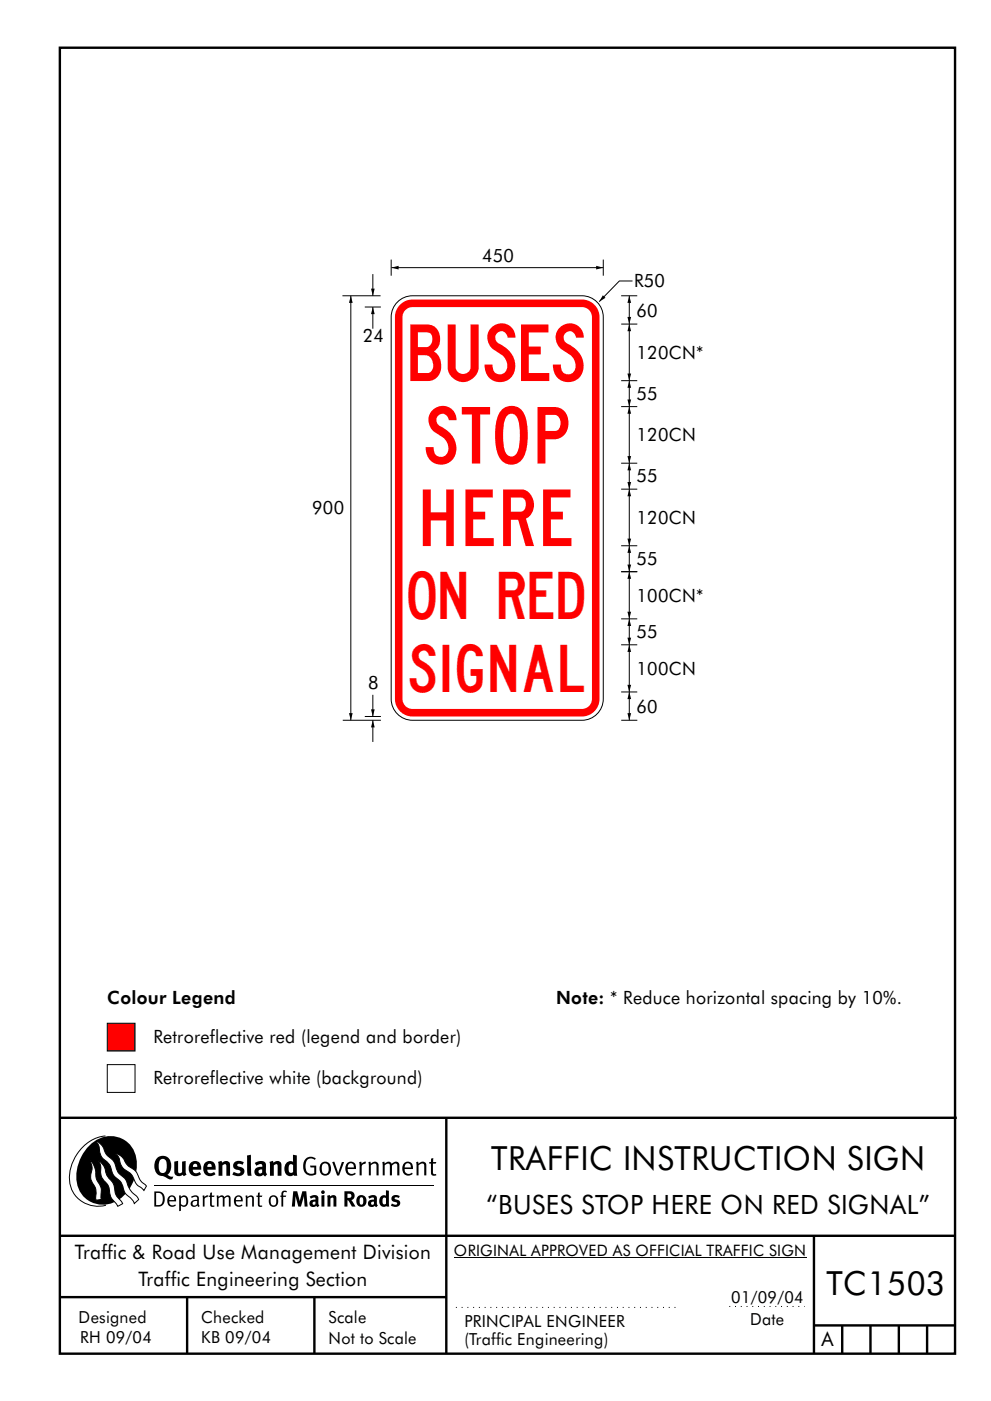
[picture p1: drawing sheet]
<svg xmlns="http://www.w3.org/2000/svg" width="210mm" height="297mm" viewBox="0 0 210 297" stroke-linecap="round" stroke-linejoin="round" font-family="sans-serif">
<g fill="none" stroke="#000" stroke-width=".51">
<path d="M12.7 10.1h189.9v276.9h-189.9zM12.7 237h190.3M94.7 236.9v50.1M12.7 262h190M12.7 275h82M39.7 275v12M66.7 275v12M172.7 262v25M172.7 281h30M178.7 281v6M184.7 281v6M190.7 281v6"/>
<path d="M196.7 281v6"/>
</g>
<path d="M154.7 277h16" fill="none" stroke="#000" stroke-width=".21" stroke-dasharray=".2 1" stroke-linecap="butt"/>
<path d="M22.8 225.7h5.8v5.9h-5.8z" fill-rule="evenodd" fill="#fff" stroke="#000" stroke-width=".21"/>
<path d="M22.8 216.9h5.8v5.9h-5.8z" fill-rule="evenodd" fill="#f00" stroke="#000" stroke-width=".21"/>
<path d="M96.7 277.2h47.3" fill="none" stroke="#000" stroke-width=".21" stroke-dasharray=".2 1" stroke-linecap="butt"/>
<path d="M22.4 240.8a9 9 0 0 0-7.4 10.9 6.2 6.2 0 0 0 7.5 3.8M32.7 251.4h59.4M96.3 266.7h74.7" fill="none" stroke="#000" stroke-width=".21"/>
<g fill="#000">
<path d="M19.1 242.7a5.7 5.7 0 0 1 6.5-1.4 5.7 5.7 0 0 1 3.4 5.7 8.6 8.6 0 0 1-6.2 8.3 5.7 5.7 0 0 1-6.5-7 9.9 9.9 0 0 1 2.8-5.6z" fill-rule="evenodd"/>
<path d="M37 246.3l.8-.2v2a.46 .46 0 0 0 .2 .6 .46 .46 0 0 0 .6-.2v-2.2l.8-.2v2.4l.2 .5-.6 .4-.2-.3a1.03 1.03 0 0 1-1.2 .2 1.03 1.03 0 0 1-.6-1z" fill-rule="evenodd"/>
<path d="M40.4 246.6a1.64 1.64 0 0 0 0 2.3 1.64 1.64 0 0 0 2.3 .1l-.4-.5a.78 .78 0 0 1-.9 .3 .78 .78 0 0 1-.5-.8h1.8a1.37 1.37 0 0 0-.6-1.6 1.37 1.37 0 0 0-1.7 .2zM41.1 246.9a.48 .48 0 0 1 .6-.1 .48 .48 0 0 1 .2 .6h-1z" fill-rule="evenodd"/>
<path d="M43.5 246.6a1.65 1.65 0 0 0-.2 2 1.65 1.65 0 0 0 1.9 .7l.5-.3-.3-.5a.78 .78 0 0 1-.9 .3 .78 .78 0 0 1-.5-.8h1.8a1.37 1.37 0 0 0-.6-1.6 1.37 1.37 0 0 0-1.7 .2zM44.1 246.9a.48 .48 0 0 1 .6-.1 .48 .48 0 0 1 .2 .6h-.9z" fill-rule="evenodd"/>
<path d="M46.3 246.3l.7-.2 .1 .4a.95 .95 0 0 1 1-.3 .95 .95 0 0 1 .7 .8v2.3h-.8v-2.3l-.3-.2-.5 .3v2.2h-.8z" fill-rule="evenodd"/>
<path d="M49.7 246.5a1.73 1.73 0 0 1 2-.1l-.2 .6-.6-.2a.42 .42 0 0 0-.6 .2l.2 .3a1.23 1.23 0 0 1 1.4 1 1.47 1.47 0 0 1-2.3 .9l-.3-.2 .3-.6 .7 .4a.47 .47 0 0 0 .7-.4 .87 .87 0 0 0-1-.5l-.4-.2-.1-.4z" fill-rule="evenodd"/>
<path d="M52.4 245l.8-.2 .2 4.5h-.8l-.1-.2z" fill-rule="evenodd"/>
<path d="M54.1 246.6l.3 .6 .3-.2a.62 .62 0 0 1 .9 0l.1 .4a1.21 1.21 0 0 0-1.4 .3 1.21 1.21 0 0 0-.1 1.3 1.19 1.19 0 0 0 1.6 .1l.5 .3 .4-.4-.3-.4v-1.4a.96 .96 0 0 0-1.3-1zM55 248l.6-.1v.7a.43 .43 0 0 1-.6 .1 .43 .43 0 0 1 0-.7z" fill-rule="evenodd"/>
<path d="M57.2 246.3l.7-.2 .1 .4a.95 .95 0 0 1 1-.3 .95 .95 0 0 1 .7 .8v2.3h-.8v-2.3l-.2-.2-.6 .3v2.2h-.8z" fill-rule="evenodd"/>
<path d="M62.2 244.8v1.5a1.29 1.29 0 0 0-1.4 .2 1.29 1.29 0 0 0-.5 1.3 1.24 1.24 0 0 0 .6 1.4 1.24 1.24 0 0 0 1.4-.1l.1 .2h.7l-.1-4.3zM61.5 246.9l.4-.1 .3 .2v1.5l-.3 .1a.48 .48 0 0 1-.6-.4 1.52 1.52 0 0 1 .2-1.3z" fill-rule="evenodd"/>
<path d="M64.9 245.6a1.61 1.61 0 0 1 2.1 0l-.2 .3a1.17 1.17 0 0 0-1.4-.2 1.17 1.17 0 0 0-.6 1.3 1.42 1.42 0 0 0 1.2 1.9l.7-.2v-1.2h-.8l-.1-.4h1.3v1.9a1.82 1.82 0 0 1-2.2-.1 1.82 1.82 0 0 1-.6-2.1l.2-.7z" fill-rule="evenodd"/>
<path d="M68.2 246.5a1.77 1.77 0 0 0 .4 2.7 1.39 1.39 0 0 0 1.4-.5 1.39 1.39 0 0 0 .2-1.5 1.19 1.19 0 0 0-2-.7zM68.5 246.8a.83 .83 0 0 1 1 .1 .83 .83 0 0 1 .2 1 .75 .75 0 0 1-.6 1 .75 .75 0 0 1-.8-.8v-.9z" fill-rule="evenodd"/>
<path d="M70.5 246.4l.4-.1 .8 2.4 .8-2.3h.5l-1.1 2.8h-.4z" fill-rule="evenodd"/>
<path d="M73.6 246.7a1.74 1.74 0 0 0 .5 2.5h.9l.5-.3-.2-.3a.89 .89 0 0 1-1.1 .2 .89 .89 0 0 1-.4-.9h1.7a1.15 1.15 0 0 0-.4-1.4 1.15 1.15 0 0 0-1.5 .2zM74 246.9a.67 .67 0 0 1 .8-.2 .67 .67 0 0 1 .3 .8h-1.3z" fill-rule="evenodd"/>
<path d="M76.2 246.4l.4-.1 .1 .4 .5-.4h.5l-.2 .5a.61 .61 0 0 0-.8 .6v1.8h-.4z" fill-rule="evenodd"/>
<path d="M78.1 246.4l.5-.1 .1 .4a.89 .89 0 0 1 .9-.4 .89 .89 0 0 1 .7 .7v2.2h-.4v-2.2l-.1-.2-.3-.1-.8 .4v2.1h-.4z" fill-rule="evenodd"/>
<path d="M81.1 246.4l.4-.1 .1 .4a.83 .83 0 0 1 .8-.4 .83 .83 0 0 1 .7 .5 .86 .86 0 0 1 .9-.5 .86 .86 0 0 1 .7 .7v2.2h-.4l-.1-2.3a.5 .5 0 0 0-.8 0l-.2 .2v2.1h-.5v-2.2l-.4-.3-.7 .4v2.1h-.4z" fill-rule="evenodd"/>
<path d="M85.7 246.7a1.74 1.74 0 0 0 .5 2.5h.9l.5-.3-.2-.3a.89 .89 0 0 1-1.1 .2 .89 .89 0 0 1-.4-.9h1.7a1.15 1.15 0 0 0-.5-1.4 1.15 1.15 0 0 0-1.4 .2zM86 246.9a.67 .67 0 0 1 .9-.2 .67 .67 0 0 1 .3 .8h-1.3z" fill-rule="evenodd"/>
<path d="M88.3 246.4l.4-.1 .1 .4a.89 .89 0 0 1 .9-.4 .89 .89 0 0 1 .8 .7v2.2h-.5v-2.2l-.1-.2-.3-.1-.8 .4v2.1h-.4z" fill-rule="evenodd"/>
<path d="M91.5 245.6l.4-.1v.9h.7l-.2 .3h-.5v2.1l.1 .1h.5l.1 .3a.71 .71 0 0 1-1.2-.6v-1.9h-.3v-.3h.3z" fill-rule="evenodd"/>
</g>
<path d="M24.5 244.5a3.1 3.1 0 0 1 2.3 2.2l.7 .7a3.2 3.2 0 0 1 2 2.4l.4 .6 1.2 1.1-.6 .9-.2-.3a3.5 3.5 0 0 1-1.9-2.1 3.8 3.8 0 0 0-2.1-2.1 3.5 3.5 0 0 1-1-2.3zM20.4 241.9a3.4 3.4 0 0 1 1.9 2.5l.7 .8a3.3 3.3 0 0 1 1.7 2.6 4.4 4.4 0 0 0 1.7 2l.3 .3a6.1 6.1 0 0 0 2.5 3.7l.2 .5-.9 .9a6.1 6.1 0 0 0-1.9-2.2l-.4-.8a3.6 3.6 0 0 0-1.9-2.8l-.6-1a3.6 3.6 0 0 0-1.9-2.8 3.7 3.7 0 0 1-.8-2.4zM21 246.1a3.4 3.4 0 0 1 1.5 2.8l.6 .9a3.8 3.8 0 0 1 1.4 3.1l.3 .7 1.2 1.6-1 .6-.5-.8a3.2 3.2 0 0 1-1.3-2.8 4.3 4.3 0 0 0-1.4-2.2 4.7 4.7 0 0 1-.5-2.9zM19.2 246.1a5.1 5.1 0 0 1 1.2 3.7l.3 .7a3.1 3.1 0 0 1 .7 3l.1 .8-1.1 .2-.1-.8a3.5 3.5 0 0 0-.9-3.2 3.6 3.6 0 0 1 .1-2.6z" fill-rule="evenodd" fill="#fff" stroke="#000" stroke-width=".21"/>
<g fill="#000">
<path d="M33.1 252.9v2.6a1.12 1.12 0 0 0 1.2-.3 1.12 1.12 0 0 0 .2-1.2l-.1-.5-.3-.4zM32.7 252.6h1.1a1.67 1.67 0 0 1 1.2 1.7 1.67 1.67 0 0 1-1.3 1.5h-1zM36.1 253.9l-.2 .5h1.1a.55 .55 0 0 0-.3-.6 .55 .55 0 0 0-.6 .1zM35.8 253.8a.95 .95 0 0 1 1.2-.2 .95 .95 0 0 1 .4 1.1h-1.5a.72 .72 0 0 0 .4 .8 .72 .72 0 0 0 .9-.2l.1 .3a1.15 1.15 0 0 1-1.5 0 1.15 1.15 0 0 1-.2-1.5zM38.4 254.1v1.2a.7 .7 0 0 0 .9 .1 .7 .7 0 0 0 .2-.9 .61 .61 0 0 0-.4-.7 .61 .61 0 0 0-.7 .3zM38 253.5l.3-.1 .1 .4a.95 .95 0 0 1 1.2-.2 .95 .95 0 0 1 .3 1.2 .92 .92 0 0 1-.5 1 .92 .92 0 0 1-1-.2v1.1l-.4 .1zM40.9 254.8a.5 .5 0 0 0 .2 .8 .5 .5 0 0 0 .7-.4v-.6zM40.5 253.7a1 1 0 0 1 1.7 .3v1.4l.2 .2-.2 .3-.3-.3a.78 .78 0 0 1-1.4-.1 .78 .78 0 0 1 .8-1.1h.5a.58 .58 0 0 0-.3-.7 .58 .58 0 0 0-.7 .3zM43 253.5l.3-.1 .1 .4 .3-.3 .5-.1-.2 .4a.52 .52 0 0 0-.6 .6v1.4h-.4zM44.6 252.9l.4-.1-.1 .7h.6l-.1 .3h-.5v1.5a.35 .35 0 0 0 .6 .3v.2a.57 .57 0 0 1-.6 .1 .57 .57 0 0 1-.3-.5v-1.6h-.3v-.3h.3zM45.9 253.5l.4-.1 .1 .4 .2-.2a.64 .64 0 0 1 1 .2 .7 .7 0 0 1 .8-.4 .7 .7 0 0 1 .5 .7v1.7h-.3v-1.7l-.3-.3-.7 .3v1.7h-.3v-1.6a.38 .38 0 0 0-.3-.5 .38 .38 0 0 0-.5 .2l-.1 .2v1.7h-.4zM50.2 253.9l-.2 .5h1.1a.55 .55 0 0 0-.2-.6 .55 .55 0 0 0-.7 .1zM49.9 253.8a.95 .95 0 0 1 1.2-.2 .95 .95 0 0 1 .4 1.1h-1.5a.72 .72 0 0 0 .4 .8 .72 .72 0 0 0 .9-.2l.1 .3a1.15 1.15 0 0 1-1.5 0 1.15 1.15 0 0 1-.2-1.5zM52.1 253.5l.3-.1 .1 .4a.72 .72 0 0 1 .8-.4 .72 .72 0 0 1 .6 .7v1.7h-.4v-1.6a.45 .45 0 0 0-.3-.5 .45 .45 0 0 0-.5 .3l-.2 .1v1.7h-.3zM54.7 252.9l.4-.1v.7h.6l-.1 .3h-.5v1.5a.35 .35 0 0 0 .5 .3v.2a.57 .57 0 0 1-.6 .1 .57 .57 0 0 1-.3-.5v-1.6h-.3v-.3h.3zM57.6 253.9l-.2 .7a.65 .65 0 0 0 .3 .8 .65 .65 0 0 0 .8-.2l.1-.1a.93 .93 0 0 0-.7-1.4zM57.3 253.7a1.12 1.12 0 0 1 1.4 .1 1.12 1.12 0 0 1 .3 1.4 1.01 1.01 0 0 1-1.3 .6 1.01 1.01 0 0 1-.7-1.2zM59.9 252.6l.5-.2 .5 .2-.1 .2-.4-.1-.3 .2v.6h.6l-.1 .3h-.5v2h-.4v-2h-.2v-.3h.2zM62.2 252.6l-.3 3.2h.7l.1-2.3 .6 2.3h.6l.6-2.3 .1 2.3h.7l-.3-3.2h-.9l-.5 2.1-.5-2.1zM65.7 253.7l.3 .5a.51 .51 0 0 1 .5-.4 .51 .51 0 0 1 .4 .4v.1a.88 .88 0 0 0-1.1 .4 .88 .88 0 0 0 .2 1.1 .9 .9 0 0 0 1.1-.2l.3 .3 .4-.3-.2-.3v-1.1a.87 .87 0 0 0-.5-.8 .87 .87 0 0 0-1 .1zM66.4 254.8h.5v.5l-.1 .1h-.3l-.2-.1zM68.2 253.5v2.3h.6v-2.4zM68.1 252.8a.4 .4 0 0 0 .8 0 .4 .4 0 0 0-.8 0zM69.4 253.5l.1 2.3h.6v-1.7a.33 .33 0 0 1 .4-.2 .33 .33 0 0 1 .3 .4v1.5h.6v-1.7a.75 .75 0 0 0-.6-.7 .75 .75 0 0 0-.8 .3v-.3zM73.1 252.6v3.2h.6v-1.3l.3 .2 .7 1.1h.7l-.9-1.4a.94 .94 0 0 0 .7-1 .94 .94 0 0 0-.9-.8zM73.7 253.1a.51 .51 0 0 1 .8 .1 .51 .51 0 0 1-.2 .7l-.6 .1zM75.9 253.7a1.19 1.19 0 0 0-.1 1.7 1.19 1.19 0 0 0 1.8 0 1.19 1.19 0 0 0-.1-1.6 1.19 1.19 0 0 0-1.6-.1zM76.5 253.9l.2-.1a.99 .99 0 0 1 0 1.6 1.06 1.06 0 0 1-.2-1.5zM78.1 253.7l.3 .5a.51 .51 0 0 1 .5-.4 .51 .51 0 0 1 .5 .4v.1a.88 .88 0 0 0-1.2 .4 .88 .88 0 0 0 .2 1.1 .9 .9 0 0 0 1.1-.2l.3 .3 .4-.3-.2-.3v-1.1a.87 .87 0 0 0-.5-.8 .87 .87 0 0 0-1 .1zM78.9 254.8h.4v.5l-.1 .1h-.3l-.1-.1zM81.9 252.4v1.1a1.2 1.2 0 0 0-1.4 .6 1.2 1.2 0 0 0 .2 1.4l.5 .4 .8-.2v.1h.6l-.1-3.3zM81.4 253.9l.5 .2-.1 1.2a.46 .46 0 0 1-.5-.1 .46 .46 0 0 1-.1-.5zM83.3 253.6a.79 .79 0 0 0-.1 .9 .79 .79 0 0 0 .9 .4 .33 .33 0 0 1 0 .5 .33 .33 0 0 1-.5 0l-.4-.2-.3 .4a1.15 1.15 0 0 0 1.2 .3 1.15 1.15 0 0 0 .8-1 1.49 1.49 0 0 0-1.2-.8 .4 .4 0 0 1 .3-.3 .4 .4 0 0 1 .4 .1l.2 .1 .2-.4a1.47 1.47 0 0 0-1.5 0z" fill-rule="evenodd"/>
<path d="M33.4 245.5a2.51 2.51 0 0 0 .4 3.7l.8 .1a2.78 2.78 0 0 0 2 .7l.2-.5h-.6l-.7-.4a2.56 2.56 0 0 0 0-3.8 1.83 1.83 0 0 0-2.1 .2zM34 245.9a.87 .87 0 0 1 1 0 .87 .87 0 0 1 .4 .9v.4a1.17 1.17 0 0 1-.9 1.5l-.3-.1a2.38 2.38 0 0 1-.2-2.7z" fill-rule="evenodd"/>
</g>
<path d="M84.6 63.8a4.5 4.5 0 0 1 2.9-1.1h36a4.5 4.5 0 0 1 4.5 4.5v81a4.5 4.5 0 0 1-4.5 4.5h-36a4.5 4.5 0 0 1-4.5-4.5v-81a4.5 4.5 0 0 1 1.6-3.4z" fill-rule="evenodd" fill="#fff" stroke="#000" stroke-width=".21"/>
<path d="M84.9 64.6a3.7 3.7 0 0 1 2.6-1.1h36a3.7 3.7 0 0 1 3.7 3.7v81a3.7 3.7 0 0 1-3.7 3.7h-36a3.7 3.7 0 0 1-3.7-3.7v-81a3.7 3.7 0 0 1 1.1-2.6z" fill-rule="evenodd" fill="#f00"/>
<path d="M83 55v3.5M83.1 56.7h44.9M128 55v3.5M134.2 59.6h-2.8l-4.3 4.4M131.8 146.7h3.4M133.5 146.7v6" fill="none" stroke="#000" stroke-width=".21"/>
<g fill="#000">
<path d="M83.1 56.7l1.5-.3v.7z" fill-rule="evenodd"/>
<path d="M126.5 56.4l1.5 .3-1.5 .4 1.5-.4-1.5 .4z" fill-rule="evenodd"/>
<path d="M127.9 62.6l.6 .5-1.4 .9z" fill-rule="evenodd"/>
<path d="M133.5 146.7l.4 1.5h-.8l.4-1.5 .4 1.5z" fill-rule="evenodd"/>
<path d="M133.1 151.2h.8l-.4 1.5 .4-1.5-.4 1.5z" fill-rule="evenodd"/>
</g>
<path d="M86 65.7a2.11 2.11 0 0 1 1.5-.6h35.9a2.13 2.13 0 0 1 2.2 2.2v80.9a2.13 2.13 0 0 1-2.2 2.1h-35.9a2.13 2.13 0 0 1-2.1-2.1v-80.9a2.11 2.11 0 0 1 .6-1.6z" fill-rule="evenodd" fill="#fff"/>
<g fill="none" stroke="#000" stroke-width=".21">
<path d="M79.1 58.1v4.6M72.7 62.7h8M74.4 62.7v90M77.4 65.1h3.4M79.1 65.1v4.6M131.8 62.7h3.4M131.8 68.7h3.4M133.5 62.7v84M131.8 98.2h3.4M131.8 86.2h3.4M131.8 80.7h3.4M131.8 115.7h3.4"/>
<path d="M131.8 103.7h3.4M131.8 136.7h3.4M131.8 131.2h3.4M131.8 121.2h3.4M72.7 152.7h8.1M77.4 151.9h3.4M79.1 147.3v4.6M79.1 152.7v4.6M131.8 152.7h3.4"/>
</g>
<g fill="#000">
<path d="M74.4 62.7l.4 1.5h-.8l.4-1.5 .4 1.5z" fill-rule="evenodd"/>
<path d="M79.1 65.1l.4 1.5h-.8z" fill-rule="evenodd"/>
<path d="M78.7 61.2h.8l-.4 1.5 .4-1.5-.4 1.5z" fill-rule="evenodd"/>
<path d="M133.5 68.7l.4 1.5h-.8l.4-1.5 .4 1.5z" fill-rule="evenodd"/>
<path d="M133.1 79.2h.8l-.4 1.5 .4-1.5-.4 1.5z" fill-rule="evenodd"/>
<path d="M133.5 62.7l.4 1.5h-.8l.4-1.5 .4 1.5z" fill-rule="evenodd"/>
<path d="M133.1 67.2h.8l-.4 1.5 .4-1.5-.4 1.5z" fill-rule="evenodd"/>
<path d="M133.5 98.2l.4 1.5h-.8l.4-1.5 .4 1.5z" fill-rule="evenodd"/>
<path d="M133.5 86.2l.4 1.5h-.8l.4-1.5 .4 1.5z" fill-rule="evenodd"/>
<path d="M133.1 96.7h.8l-.4 1.5 .4-1.5-.4 1.5z" fill-rule="evenodd"/>
<path d="M133.5 80.7l.4 1.5h-.8l.4-1.5 .4 1.5z" fill-rule="evenodd"/>
<path d="M133.1 84.7h.8l-.4 1.5 .4-1.5-.4 1.5z" fill-rule="evenodd"/>
<path d="M133.5 115.7l.4 1.5h-.8l.4-1.5 .4 1.5z" fill-rule="evenodd"/>
<path d="M133.1 119.7h.8l-.4 1.5 .4-1.5-.4 1.5z" fill-rule="evenodd"/>
<path d="M133.5 103.7l.4 1.5h-.8l.4-1.5 .4 1.5z" fill-rule="evenodd"/>
<path d="M133.1 114.2h.8l-.4 1.5 .4-1.5-.4 1.5z" fill-rule="evenodd"/>
<path d="M133.1 102.2h.8l-.4 1.5 .4-1.5-.4 1.5z" fill-rule="evenodd"/>
<path d="M133.5 136.7l.4 1.5h-.8l.4-1.5 .4 1.5z" fill-rule="evenodd"/>
<path d="M133.5 131.2l.4 1.5h-.8l.4-1.5 .4 1.5z" fill-rule="evenodd"/>
<path d="M133.1 135.2h.8l-.4 1.5 .4-1.5-.4 1.5z" fill-rule="evenodd"/>
<path d="M133.5 121.2l.4 1.5h-.8l.4-1.5 .4 1.5z" fill-rule="evenodd"/>
<path d="M133.1 129.7h.8l-.4 1.5 .4-1.5-.4 1.5z" fill-rule="evenodd"/>
<path d="M74 151.2h.8l-.4 1.5 .4-1.5-.4 1.5z" fill-rule="evenodd"/>
<path d="M79.1 152.7l.4 1.5h-.8z" fill-rule="evenodd"/>
<path d="M78.7 150.4h.8l-.4 1.5 .4-1.5-.4 1.5z" fill-rule="evenodd"/>
<path d="M133.1 145.2h.8l-.4 1.5 .4-1.5-.4 1.5z" fill-rule="evenodd"/>
</g>
<g font-size="12" fill="#f00">
<text x="87.1" y="80.8">BUSES</text>
<text x="90.3" y="98.3">STOP</text>
<text x="89.7" y="115.8">HERE</text>
</g>
<g font-size="10" fill="#f00">
<text x="86.6" y="131.3">ON RED</text>
<text x="87" y="146.8">SIGNAL</text>
</g>
<g font-size="7.1">
<text x="104.2" y="248">TRAFFIC INSTRUCTION SIGN</text>
<text x="175.3" y="274.5">TC1503</text>
</g>
<text font-size="5.6" x="103.2" y="257.5">“BUSES STOP HERE ON RED SIGNAL”</text>
<g font-size="4.2">
<text x="15.9" y="267">Traffic &amp; Road Use Management Division</text>
<text x="29.4" y="272.6">Traffic Engineering Section</text>
<text x="174.3" y="285.4">A</text>
</g>
<g font-size="3.9">
<text x="102.3" y="55.6">450</text>
<text x="134.5" y="60.9">R50</text>
<text x="135" y="67.1">60</text>
<text x="77" y="72.5">24</text>
<text x="135" y="76.1">120CN*</text>
<text x="135" y="84.8">55</text>
<text x="135" y="93.6">120CN</text>
<text x="135" y="102.3">55</text>
<text x="66.2" y="109">900</text>
<text x="135" y="111.1">120CN</text>
<text x="135" y="119.8">55</text>
<text x="135" y="127.6">100CN*</text>
<text x="135" y="135.3">55</text>
<text x="135" y="143.1">100CN</text>
<text x="78.1" y="146.1">8</text>
<text x="135" y="151.1">60</text>
<text x="22.8" y="212.8">Colour Legend</text>
<text x="118" y="212.8">Note: * Reduce horizontal spacing by 10%.</text>
<text x="32.5" y="221.1">Retroreflective red (legend and border)</text>
<text x="32.5" y="229.9">Retroreflective white (background)</text>
</g>
<g font-size="3.5">
<text x="16.7" y="280.5">Designed</text>
<text x="42.7" y="280.5">Checked</text>
<text x="69.7" y="280.5">Scale</text>
<text x="98.5" y="281.4">PRINCIPAL ENGINEER</text>
<text x="155.2" y="276.3">01/09/04</text>
<text x="159.1" y="281">Date</text>
<text x="17" y="284.8">RH 09/04</text>
<text x="42.7" y="284.8">KB 09/04</text>
<text x="69.7" y="285">Not to Scale</text>
<text x="98.5" y="285.1">(Traffic Engineering)</text>
</g>
<text font-size="3.4" x="96.3" y="266.3">ORIGINAL APPROVED AS OFFICIAL TRAFFIC SIGN</text>
</svg>
